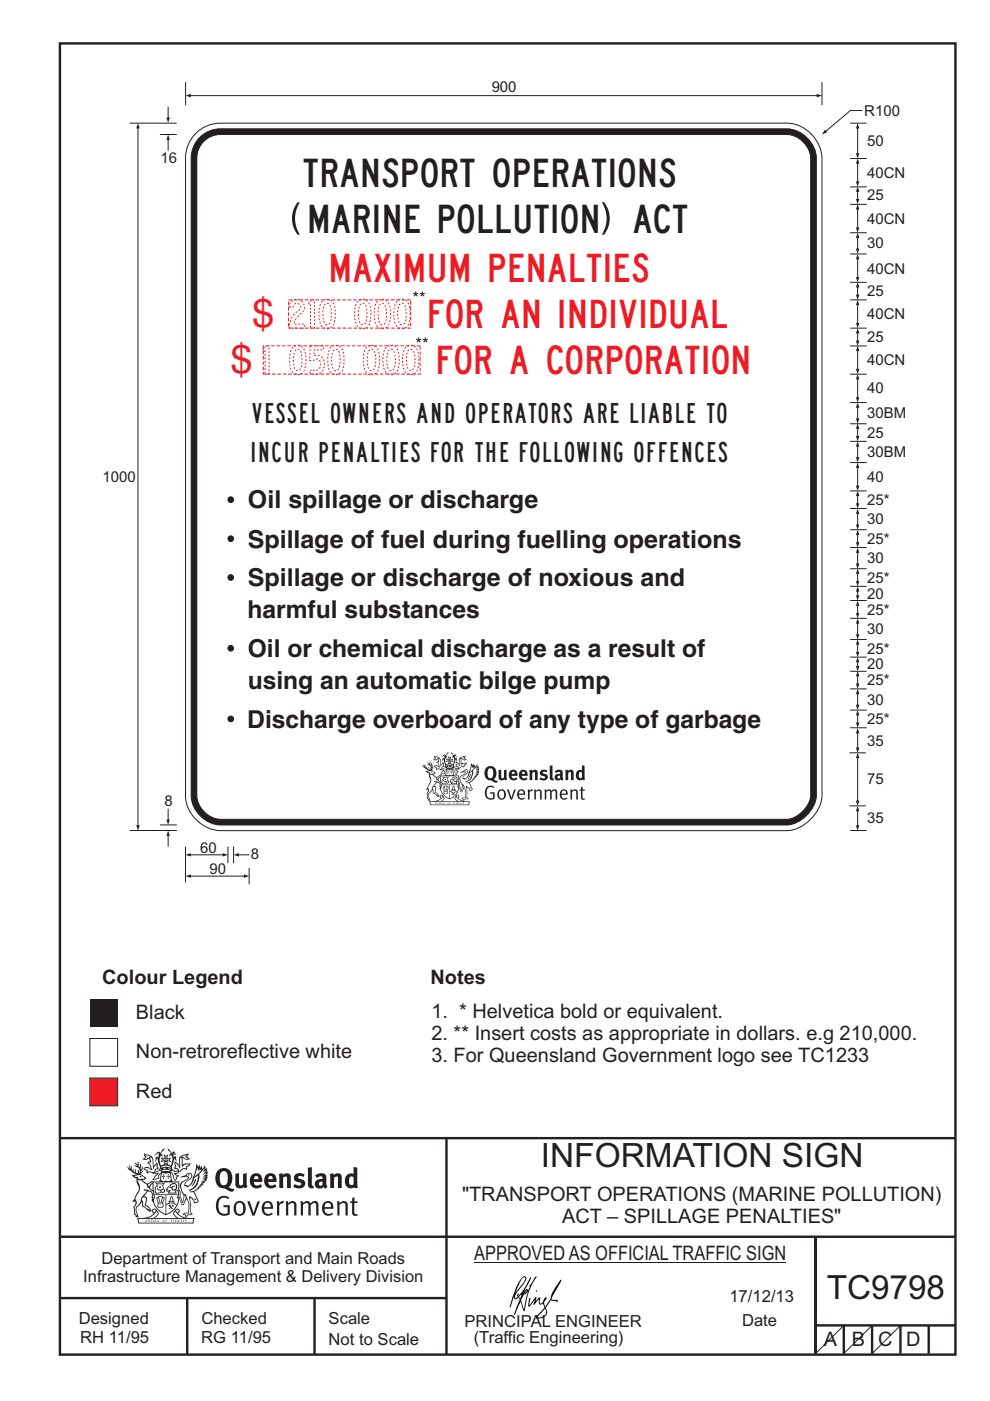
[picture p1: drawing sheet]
<svg xmlns="http://www.w3.org/2000/svg" width="210mm" height="297mm" viewBox="0 0 210 297" stroke-linecap="round" stroke-linejoin="round" font-family="sans-serif">
<g fill="none" stroke="#231f20" stroke-width=".51">
<path d="M12.7 9.2h190v278h-190zM12.7 241.3h189.9M94.7 241.4v45.8M12.7 275.2h82M12.7 262.2h190.1M39.7 275.2v12M66.7 275.2v12M173 262.2v24.8M173.1 281h29.6M179 281v6M185 281v6M191 281v6"/>
<path d="M197 281v6"/>
</g>
<path d="M100.6 267.7h66.2" fill="none" stroke="#231f20" stroke-width=".21"/>
<g fill="#231f20">
<path d="M47 248.5a2.55 2.55 0 0 0 0 2.7l.3 .1a.81 .81 0 0 0 1-.9v-.6a1.04 1.04 0 0 0-1.1-1.5zM46.3 248.1a1.82 1.82 0 0 1 2.1-.2 1.82 1.82 0 0 1 .9 1.9 2.29 2.29 0 0 1-.8 1.9l.7 .3h.5l-.2 .6a2.87 2.87 0 0 1-2-.7 2.12 2.12 0 0 1-1.7-3.1z" fill-rule="evenodd"/>
<path d="M49.9 248.9l.8-.2v2a.46 .46 0 0 0 .2 .6 .46 .46 0 0 0 .7-.2v-2.2l.7-.2v2.4l.2 .5-.6 .4-.2-.3a1.02 1.02 0 0 1-1.2 .2 1.02 1.02 0 0 1-.6-1.1z" fill-rule="evenodd"/>
<path d="M54 249.5l-.1 .5h.9a.49 .49 0 0 0-.2-.6 .49 .49 0 0 0-.6 .1zM53.4 249.2a1.34 1.34 0 0 1 1.6-.3 1.34 1.34 0 0 1 .6 1.5v.2h-1.7a.77 .77 0 0 0 .5 .8 .77 .77 0 0 0 .9-.3l.3 .4a1.59 1.59 0 0 1-2.1 .2 1.59 1.59 0 0 1-.4-2z" fill-rule="evenodd"/>
<path d="M57 249.5l-.1 .5h.9a.49 .49 0 0 0-.2-.6 .49 .49 0 0 0-.6 .1zM56.4 249.2a1.34 1.34 0 0 1 1.6-.3 1.34 1.34 0 0 1 .7 1.5v.2h-1.8a.77 .77 0 0 0 .5 .8 .77 .77 0 0 0 .9-.3l.3 .4a1.59 1.59 0 0 1-2 .2 1.59 1.59 0 0 1-.5-2z" fill-rule="evenodd"/>
<path d="M59.1 248.9l.8-.2 .1 .4a.95 .95 0 0 1 1-.3 .95 .95 0 0 1 .7 .8v2.3h-.8v-2.3a.46 .46 0 0 0-.8 .1v2.2h-.9z" fill-rule="evenodd"/>
<path d="M62.5 249.1a1.75 1.75 0 0 1 2.1-.1l-.2 .5-.6-.2a.43 .43 0 0 0-.6 .3l.4 .3a1.04 1.04 0 0 1 1.2 1.2 1.04 1.04 0 0 1-1.4 .9l-1.2-.4 .3-.6 1 .4 .4-.4a.88 .88 0 0 0-1-.5l-.4-.2-.1-.4z" fill-rule="evenodd"/>
<path d="M65.3 247.6l.8-.2 .1 3.8 .2 .2 .2 .5a.88 .88 0 0 1-1-.1 .88 .88 0 0 1-.3-1z" fill-rule="evenodd"/>
<path d="M67.8 250.6a.43 .43 0 0 0-.1 .7 .43 .43 0 0 0 .7-.1v-.7zM66.8 249.2a1.7 1.7 0 0 1 2.4 .1v1.8l.3 .4-.4 .5-.5-.3a1.03 1.03 0 0 1-1.7-.2 1.03 1.03 0 0 1 .8-1.5h.7v-.4a.8 .8 0 0 0-1.2 .1z" fill-rule="evenodd"/>
<path d="M69.9 248.9l.8-.2 .1 .4a.95 .95 0 0 1 1-.3 .95 .95 0 0 1 .7 .8v2.3h-.8v-2.3a.46 .46 0 0 0-.8 .1v2.2h-.8z" fill-rule="evenodd"/>
<path d="M74.3 249.5a1.48 1.48 0 0 0 0 1.7l.4 .1 .3-.2v-1.5l-.3-.2zM75 247.4l.8 .2 .1 4.3h-.7l-.1-.2a1.26 1.26 0 0 1-1.4 0 1.26 1.26 0 0 1-.6-1.3 1.29 1.29 0 0 1 .5-1.3 1.29 1.29 0 0 1 1.4-.2z" fill-rule="evenodd"/>
<path d="M46.4 253.9a1.72 1.72 0 0 1 2.2 0l-.2 .3a1.24 1.24 0 0 0-1.4-.1 1.24 1.24 0 0 0-.7 1.3 1.49 1.49 0 0 0 1.3 2l.7-.2v-1.3h-.9l-.1-.4h1.4v2a1.93 1.93 0 0 1-2.2-.1 1.93 1.93 0 0 1-.7-2.2l.2-.7z" fill-rule="evenodd"/>
<path d="M50.3 255.2a1.65 1.65 0 0 0 .3 2.2 .99 .99 0 0 0 1-1.5 .78 .78 0 0 0-.4-.8 .78 .78 0 0 0-.9 .1zM50 254.9a1.33 1.33 0 0 1 1.6-.1 1.33 1.33 0 0 1 .5 1.5 1.31 1.31 0 0 1-1.3 1.5 1.31 1.31 0 0 1-1.3-1.6l.1-.5z" fill-rule="evenodd"/>
<path d="M52.5 254.7l.4-.1 .9 2.6 .8-2.5h.5l-1.1 3h-.5z" fill-rule="evenodd"/>
<path d="M56.2 255.2l-.2 .7h1.4a.7 .7 0 0 0-.3-.8 .7 .7 0 0 0-.9 .1zM55.9 255a1.22 1.22 0 0 1 1.5-.2 1.22 1.22 0 0 1 .5 1.5h-1.9a.93 .93 0 0 0 .5 1 .93 .93 0 0 0 1.2-.2l.1 .3a1.43 1.43 0 0 1-1.7 .1 1.43 1.43 0 0 1-.6-1.7z" fill-rule="evenodd"/>
<path d="M58.7 254.8l.4-.2 .1 .5 .4-.3 .6-.2-.2 .6a.66 .66 0 0 0-.8 .6v1.9h-.4z" fill-rule="evenodd"/>
<path d="M60.6 254.8l.4-.2 .1 .5a.94 .94 0 0 1 1-.4 .94 .94 0 0 1 .8 .7v2.3h-.5l-.1-2.5a.81 .81 0 0 0-1.2 .3v2.2h-.4z" fill-rule="evenodd"/>
<path d="M63.7 254.7l.5-.1 .1 .5 .4-.3a.78 .78 0 0 1 1.1 .3 .9 .9 0 0 1 1-.5 .9 .9 0 0 1 .7 .8v2.3h-.4l-.1-2.5a.67 .67 0 0 0-1.1 .3v2.2h-.5v-2.4l-.4-.2-.7 .4v2.2h-.5z" fill-rule="evenodd"/>
<path d="M69 255.2l-.2 .7h1.4a.7 .7 0 0 0-.3-.8 .7 .7 0 0 0-.9 .1zM68.7 255a1.22 1.22 0 0 1 1.5-.2 1.22 1.22 0 0 1 .5 1.5h-1.9a.93 .93 0 0 0 .5 1 .93 .93 0 0 0 1.2-.2l.1 .3a1.44 1.44 0 0 1-1.7 .1 1.44 1.44 0 0 1-.6-1.7z" fill-rule="evenodd"/>
<path d="M71.4 254.8l.5-.2 .1 .5a.94 .94 0 0 1 1-.4 .94 .94 0 0 1 .7 .7v2.3h-.4l-.1-2.5a.81 .81 0 0 0-1.2 .3v2.2h-.5z" fill-rule="evenodd"/>
<path d="M74.7 254l.5-.2v.9h.7l-.1 .4h-.7l.1 2.2 .1 .1h.5l.1 .3a.75 .75 0 0 1-1.2-.6v-2h-.4v-.4h.4z" fill-rule="evenodd"/>
<path d="M30.8 244.9l1.1 .3-.9 .5h-.4l.5-.5zM31.8 245.5l.2-.1a2.44 2.44 0 0 1 .4 2l.1 .4 .7-1-.1 .6 .3 .3a.57 .57 0 0 0-.6 .8l-1-.2-.5 .2 .1-.5-.7-.2 .6-.2 1 .5 .1-.1-.6-1.3-.2-.1 .5-.1zM30.7 244.5l-.2 .4 .3 .4-.6 .4a1.04 1.04 0 0 0 1.4-.1l.2 .7h-.4l-.2 .4a.94 .94 0 0 1 .9 1.1l-.2-.1a1.16 1.16 0 0 0-1.5-.1l.3 .4 .4 .2 .1 .5 .2 .2v-.2a.94 .94 0 0 1 1.1 .2h.9l-1.2 1.2a1.13 1.13 0 0 0 1.2-.2l.4-.1-.1-.4 .5-.7a.83 .83 0 0 0-.6 1.1l-.3-.1-.7 .3 1.1-1.4-.5 .2-.5-.1 1.3-.5-.2-.2-.8 .4v-.3l.2-.2 .3 .1 .1-.3-.2-.4v-.6l-.2-.3-.6 .9v-.7a1.42 1.42 0 0 0-1.7-1.8z" fill-rule="evenodd"/>
<path d="M38.5 245.3l.5-.3 .7-.1-.6 .3 .8 .5h-.3zM38.3 245.5h.2l.1 2a1.69 1.69 0 0 1 1.5-.7l-.7 .5 .1 .5a1.1 1.1 0 0 0-1.5 .6l-.1-.5-.2-.2h-.5l.2-.4-.2-.7a1.42 1.42 0 0 1 .8 1.1l.2-.1zM37.1 246.2l.1 1-.2 .3v.5l.6-.1 .1 .2a.96 .96 0 0 1-1.1-.1l-.1 .1a1.06 1.06 0 0 0 1.3 .2v.1a.72 .72 0 0 1-1 .2l.3 .5 .6 .3-.4 .1-.1 .7-.3-.4-.3-1.1-.4-.4 .4 .9a1.54 1.54 0 0 0 .6 1.2l.2-.3a.58 .58 0 0 1 .5-.7l.1-.2h-.3l-.4-.3 .9-.5a.93 .93 0 0 1 1.1-.5l.1 .2 .2-.1 .1-.5a.99 .99 0 0 0 .7-.9l-1.3 .1-.4 .3v-1.5l.9 .4 .8-.3h-.3l-.5-.4 .4-.7-.7 .2a1.46 1.46 0 0 0-1.3 2.1v.4l-.2-.4z" fill-rule="evenodd"/>
<path d="M35.6 248.9l.2 .1-.1 .4h.3l-.3 .1v.5l-.1-.6h-.3l.3-.1z" fill-rule="evenodd"/>
<path d="M34.6 248.9l.2 .1-.1 .3 .4 .1h-.4v.6l-.1-.5-.3-.1h.3z" fill-rule="evenodd"/>
<path d="M34.3 248.8a.57 .57 0 0 1 .9 .2 .57 .57 0 0 1 .9-.2l.2 1.4-.2 .1a.57 .57 0 0 1-.9-.1 .69 .69 0 0 1-1.1 0zM34.2 248.1l-.3 2.1-.2 .4h2.9l-.1-.4-.3-2.1h-.2v.3l-.8-.1-.9 .1 .1-.3z" fill-rule="evenodd"/>
<path d="M34.2 252.4a.3 .3 0 0 0 .6 0 .3 .3 0 0 0-.6 0zM33.3 251l.3 .3-.3 .3a.79 .79 0 0 0 0 1.3l.8-.2-.1-.3a.55 .55 0 0 1-.7-.6h.1l.1 .3 .4 .1 .8-.2-.4-.7 .4-.3-.7 .1zM33 250.7l1.1 .2 .9-.2-.4 .7 .4 1.1a.56 .56 0 0 1-.8 .3l-.2 .1a.73 .73 0 0 1-.9 .1 .73 .73 0 0 1-.3-.9v-.4l.5-.4z" fill-rule="evenodd"/>
<path d="M35.6 251.9l.7-.5a.58 .58 0 0 1 1-.1 .58 .58 0 0 1-.5 .9l-.2-.3a.43 .43 0 0 1 .6-.3v-.1a.57 .57 0 0 0-.8 .2l-.2-.1-.3 .2 .4 .1a.55 .55 0 0 0 .9 .5v.5h-1.3l.3-.4-.1-.2-.6 .1 .2-.2-.2-.1zM35.4 251.8l-.1 .2a.39 .39 0 0 0 .2 .7l.3-.1-.2 .5h1.9l-.1-.8a.86 .86 0 0 0-.1-1.4 .86 .86 0 0 0-1.3 .4z" fill-rule="evenodd"/>
<path d="M36 254.8h.8v.2h-.8zM36.4 253.8l.2 .8h-.4zM36.4 253.5l-.3 .5-.1 .6h-.2v.4l-.7 .4 .1 .2a1.48 1.48 0 0 1 2.2 .1l.2-.1-.6-.5v-.5h-.2l-.1-.6z" fill-rule="evenodd"/>
<path d="M35.8 255.4l.3 .1 .2 .3 .3-.2-.2-.2a.38 .38 0 0 1 .4 .5l-.1-.2-.3 .3 .3 .2-.3 .2-.1-.3-.4 .3-.1-.2 .4-.3-.2-.1-.1 .1z" fill-rule="evenodd"/>
<path d="M34.5 254h.2v.2l-.3 .6h-.1zM33.6 255.3h.9v.2a.55 .55 0 0 1-.8 .4v-.2h-.2zM33.4 254h.2l.2 .8h-.2zM33.6 255h.8l.1 .1-.8 .1zM33.8 253.7h.5l-.2 1.1h-.2zM33.3 253.8l-.1 .3 .3 1.2a.48 .48 0 0 0-.1 .5 .48 .48 0 0 0 .4 .3l.6-.1a.49 .49 0 0 0 .2-.7l.3-1.2-.1-.3a1.42 1.42 0 0 0-1.5 0z" fill-rule="evenodd"/>
<path d="M33.6 251.6h.5l.1 .3h-.4z" fill-rule="evenodd"/>
<path d="M41.3 250.1l.3-.2-.2 .9-.6 .7h-.2l.5-.7z" fill-rule="evenodd"/>
<path d="M39.7 249l.3-.2 .5 .2a.88 .88 0 0 1-.6 1.1 1.22 1.22 0 0 0-.8 1.3l.5 .2a.72 .72 0 0 0 .9-.4l.5-.8 .2-.6 .8-.6v.3a2.85 2.85 0 0 1-2 2.8l.1 .1a2.13 2.13 0 0 0 1.9-1.5l-.1-.2a2.01 2.01 0 0 0 .3-1.8l1.2-1.3-.4 1 .7-.5-.7 1 .8-.4-.8 .8 .7-.1-.9 .5 .8-.1-.8 .4h.7l-.8 .3 .3 .2h-.4l.2 .4-.4-.1 .2 .3h-.4l.1 .3h-.1a2.16 2.16 0 0 1-2 1l.1 .2h.4a.76 .76 0 0 1 .7 .7l.5 1.2-.6 .2a1.45 1.45 0 0 0-1.2-1.3l.3 1.8-.1 1.9 .4 .2a1.07 1.07 0 0 0-1.2 .4v-.3l-.5-.2a.87 .87 0 0 1 1-.1l.1-.7a4.4 4.4 0 0 0-.6-3.1l-.1-.3h-.2a2.16 2.16 0 0 1-.7-2.2l.3-.3 1.2-.8a.55 .55 0 0 0-.4-.7zM37.8 252.4a.76 .76 0 0 1 .3 1.1l.6 1.6 .4-1.7 .2 .1a.61 .61 0 0 1-.1 .9l-.3 .9h-.2l-.7-1.6-.3 .1a1.18 1.18 0 0 0 .1-1.4zM41.8 247.5l.2 .8 .3-.6v.6l.3-.5a1.9 1.9 0 0 1-1.1 1.4l-.3 .3zM38.2 249.6l1.4-.1 .2 .1v.3l-.5 .3a1.26 1.26 0 0 0-1 1.9l.2 .7a1.84 1.84 0 0 1 .2 2l-.4-1.3a.96 .96 0 0 0-.4-1.3l-.4 .3a.78 .78 0 0 1-.1 1.3l.2 .2h.4l.4 1.1a.38 .38 0 0 0 .2 .4 .38 .38 0 0 0 .4-.1l.6-1.2a2.94 2.94 0 0 1 .3 2.5v.5l-.8-.1-.3 .4v.2l.4-.1 .1 .4 .2 .1a1.02 1.02 0 0 1 1.3-.5l-.1-.4-.3-.1 .2-1.7-.3-1.4 .1 .1a1.14 1.14 0 0 1 .7 .9 .63 .63 0 0 0 .9-.2 .63 .63 0 0 0-.2-.8l-.6-1.3 .9-.6 .2-.3 .2-.1v-.2h.3l-.1-.3h.4l-.1-.3 .5-.1-.2-.2 .5-.4 .1-.2-.3 .1 .5-.6-.3 .1 .3-.6-.4 .1 .4-.5v-.3l-.3 .2 .1-.6v-.3l-.4 .3-.1-.8-.5 .8-.2-.7-.2 .5-.3-.8-.1 .6-.5-.8-.1 1.4-.7 1.9a1.81 1.81 0 0 1-.9 1.4l-.6-.2a1.75 1.75 0 0 1 1.1-1.2 .75 .75 0 0 0 .1-1.3 .75 .75 0 0 0-1.2 .5z" fill-rule="evenodd"/>
<path d="M41.2 254.2l.3-.1 .1 .3h-.4z" fill-rule="evenodd"/>
<path d="M29.4 258.4h11.6l-.2 .8h-11.3zM31.3 258.2l.5-.1a2.48 2.48 0 0 0 1.4-1.3l.2 .6-.5 .5-.4 .3zM32.5 256.6l.3-.2 .2 .2-.3 .6zM37.2 256.8a2.65 2.65 0 0 0 1.8 1.4h-1.1l-.5-.3-.5-.5zM37.4 256.6l.2-.2 .3 .2-.3 .6zM29.2 258.2l.1 1.2h11.7l.3-1.1-.2-.1a4.1 4.1 0 0 1-3.3-.9l.3-.4-.1-.5a1.06 1.06 0 0 0-1.3 .9l.2 .4 .6 .5h-4.7l.3-.1a.84 .84 0 0 0 .6-.7 .84 .84 0 0 0-.5-.9l-.3-.2-.5 .1-.1 .5 .3 .4a4.2 4.2 0 0 1-3.4 .9z" fill-rule="evenodd"/>
<path d="M31 258.7l.1 .2h-.2zM31 258.6l-.3 .5 .4-.1 .2 .1z" fill-rule="evenodd"/>
<path d="M31.3 258.6h.2v.4a.25 .25 0 0 0 .3-.1 .25 .25 0 0 0-.1-.3h.1a.29 .29 0 0 1 0 .4 .29 .29 0 0 1-.4 0 .29 .29 0 0 1 0-.4z" fill-rule="evenodd"/>
<path d="M32.2 258.6a.22 .22 0 0 1 .3 .2 .22 .22 0 0 1-.3 .2zM32 258.6v.5a.33 .33 0 0 0 .5-.1 .33 .33 0 0 0 0-.4 .33 .33 0 0 0-.5 0z" fill-rule="evenodd"/>
<path d="M32.9 258.7l.1 .2h-.2zM32.9 258.6l-.2 .5 .3-.1 .2 .1z" fill-rule="evenodd"/>
<path d="M33.3 258.6h.2v.2l.3-.2-.2 .2 .2 .3-.3-.2-.1 .2h-.1l.2-.3z" fill-rule="evenodd"/>
<path d="M34.7 258.7l.1 .2h-.2zM34.7 258.6l-.3 .5 .4-.1 .2 .1z" fill-rule="evenodd"/>
<path d="M35 258.6h.4h-.1v.5h-.2l.1-.5z" fill-rule="evenodd"/>
<path d="M36.2 258.6h.3h-.2v.2h.2h-.2l.1 .3h-.2z" fill-rule="evenodd"/>
<path d="M36.7 258.6h.2v.5h-.2z" fill-rule="evenodd"/>
<path d="M37.3 258.6a.22 .22 0 0 1 .3 .2 .22 .22 0 0 1-.3 .2zM37.1 258.6v.5a.33 .33 0 0 0 .5-.1 .33 .33 0 0 0 0-.4 .33 .33 0 0 0-.5 0z" fill-rule="evenodd"/>
<path d="M37.8 258.6h.3h-.1v.2h.1h-.1v.2l.1 .1h-.3z" fill-rule="evenodd"/>
<path d="M38.3 258.6h.3l-.1 .4 .2 .1h-.4z" fill-rule="evenodd"/>
<path d="M38.9 258.6h.2v.5h-.2z" fill-rule="evenodd"/>
<path d="M39.3 258.6h.2l-.2 .1 .2 .2-.1 .2h-.1v-.2l.2 .1z" fill-rule="evenodd"/>
<path d="M34.2 247.4a1.51 1.51 0 0 1 2 .2 2.67 2.67 0 0 0-2.1 0zM35.7 247.6l.4 .2 .1 .2-.4-.1zM34.6 247.7l.4-.1 .2 .2h-.4zM34 247.9l.3 .1-.3 .1zM34.9 246.9l.3-.2 .2 .2zM34.9 245.7h.2v.4h-.2zM35 245.1l.2 .2 .2-.2-.1 .4h-.2zM35.1 246.3h.2l.1 .4-.2-.2-.2 .2zM35.3 245.7h.2v.4h-.2zM34.4 245.7l.3 .1v.2l-.3 .1 .2-.2zM35.7 245.8l.3-.1-.2 .2 .2 .2-.4-.1zM32.7 244.9l1-.5-.1 1-.2-.1-.4 .1-.2 1.1 .5-1 .2 .9a1.84 1.84 0 0 1 .3 1.7l.4 .1a2.48 2.48 0 0 1 2.2 .1l.2-.3-.2-.7 .7-1.7 .4 .6-.2-1-.2-.1-.2 .3v-.9l.6 .4-.6-.7h-.3l-.1 .4-.5-.8-.5-.3 .2 .4 .5 .6-.4 .7 .4-.3a2.06 2.06 0 0 1 0 2.2l-.6-.2-.1-.6 .1-.1 .8 .2-.4-.5 .4-.5-.7 .2-.2-.2 .2-.7-.5 .4-.5-.4 .2 .7-.2 .2-.7-.2 .4 .5-.4 .5 .7-.2 .2 .1-.2 .6-.5 .2a2.02 2.02 0 0 1 0-2.2l.3 .5-.1-.6-.3-.1 .8-1.2-.5 .3-.4 .7-.2-.3a.8 .8 0 0 0-.8 .5z" fill-rule="evenodd"/>
<path d="M29.2 250.1l.3 .2a.61 .61 0 0 1 .8 .3l.3 .2a.8 .8 0 0 1 .6 1l.4 .1 .5 .6a1 1 0 0 1 .5 1l-.1 .7v-.5h-.1a.96 .96 0 0 0-.8-1.3l-.3-.2h-.6l-.1-.1-.2 .1 .2 .3h.5l-1.1 1.4-.2 .9-.4 .6a1.33 1.33 0 0 0-.5 1.8l.2 .5a1.26 1.26 0 0 1-.5-1.4l-.1-.4a1.56 1.56 0 0 0 .4-1.7l-.3 .2 .2-.5a3.2 3.2 0 0 0 .7-3zM30.4 253.9h.4a2.06 2.06 0 0 1-.1 1.6l.7 .5 .4 .5-.6-.2-.8-.6-.1-.9a.51 .51 0 0 1 .1-.9zM28.6 249.3a1.52 1.52 0 0 1 2.1 .6l-1.1 .1-.2-.1-.2-.4-.4 .1zM27.5 247v.8l-.3-.4-.2 .1a3.1 3.1 0 0 0 2 1.5l-1 .1 .5 .6 .5 .1v1.1a1.84 1.84 0 0 1-.2 2.5l-.4 .9-.4 .4 .3 .1 .4-.1 .1 .4-.2 .5-.3 .2 .1 1.8 .2-.1 .2 .6h.2l.4-.1-.1-.5a1.3 1.3 0 0 1-.1-1.6l.8-1.1 .2 1.1 .6 .2 .4 .6 .2-.2 .2 .4 .5-.1a1.85 1.85 0 0 0-1.2-1.3l.1-.3a1.39 1.39 0 0 0 0-1.5h-.5l.5-.6a.66 .66 0 0 1 .9-.4 .66 .66 0 0 1 .3 .9l-.1 .4h.2v.1l-.2 .3 .2 .5 .2-.3a2.24 2.24 0 0 0 .1-2.2 .73 .73 0 0 1-.7-.6 .73 .73 0 0 1 .5-.8l.1-.2a.94 .94 0 0 0-.9 .8 .48 .48 0 0 1-.1-.5 .48 .48 0 0 1 .5-.3l.5-.3a.51 .51 0 0 0-.8 .2l-.5 .3-1-.8 .6-.1 .1-.5-1.1-.7 .5-.4v-.4l-.5 .5 .1-.2a.69 .69 0 0 0 .2-1.1v.5l-.3 .2 .1-1.1-.3-.2 .1 .6-.1 .2-.4-1.2v.6l-.7-.3 .6 .6-.6-.2 .2 .3a1 1 0 0 1 .8 1.5l-.2-.8v.8l-.5-.2-.1-.7-.2 .6-.2-.1v-.6l-.2 .4-.2-.2 .1-.7-.2 .5z" fill-rule="evenodd"/>
<path d="M29.5 249.5l.3-.2 .3 .3z" fill-rule="evenodd"/>
<path d="M32.4 250.5h5.6v2l-.2-.1v-1.7h-5.2v2.5h5.2v-.8l.1 .2-.1 1.1v-.3h-2.5v4a4.1 4.1 0 0 0 2.6-3.6l.1-.1a4 4 0 0 1-2.8 3.9 4.2 4.2 0 0 1-2.8-4.7l.1 1.3 .1-.1a3.8 3.8 0 0 0 2.5 3.3v-4h-2.5l-.2-.9z" fill-rule="evenodd"/>
<circle cx="40" cy="249.1" r=".17"/>
</g>
<g fill="#000">
<path d="M111.6 273.7l.2-.2-.5 .7zM110.4 274.5l.2 .1-.3 .8-.2-.5zM110.9 270.9h.5a9.3 9.3 0 0 1-2 3.1l-.1 .3 1-2.5zM110.6 271a14.7 14.7 0 0 0-2.2 4.9l-.3 1.2 .1 .1 .8-2.3a.42 .42 0 0 0 .2 .6 .42 .42 0 0 0 .6-.3l.2-.1 .2 .5-1.1 3.2h.2l1.1-2.9 .6 1.9 .2 .2 .2-.5a13.5 13.5 0 0 1 2-6.2l.4-.5-.1-.2-1.6 2.1 .4-.1a14.9 14.9 0 0 0-1.3 5.1l-.4-1.1a1.39 1.39 0 0 1 .2-1.9l.1-.2a.92 .92 0 0 0 .8-1.2 .75 .75 0 0 0-.8 .7l-.1 .2 1.6-3.4h-.1l-.4 .7a10.5 10.5 0 0 1-2.2 3.3l.2-.5a.32 .32 0 0 0-.4 .2 .32 .32 0 0 0 .1 .4l-.5 .4a3.2 3.2 0 0 1 1.1-2.3l.5-.6a2.49 2.49 0 0 0 .7-1.6l-.4-.2z" fill-rule="evenodd"/>
<path d="M113.7 273.6l.3 .2h-.3z" fill-rule="evenodd"/>
<path d="M115.6 277.5a1.15 1.15 0 0 1 .1 1.3 1.15 1.15 0 0 1-1.2 .5l-.6 .1zM112.2 275.2l-.2 1.6 .2 .2 1.2-1.5-.2 1.1 1.1-1.1a.94 .94 0 0 0 .4 1.1l.5-.3 .3 .9-1.2 1.3a.98 .98 0 0 0-.5 1 1.9 1.9 0 0 0 2.3-1.3l-.1-.2a1.02 1.02 0 0 1 .2-1.4l.6-1 1.5 .3-.2-.4v.2l-1.1-.1v-.3l2-3.6 .1-.2-.2-.2-1.7 2.8a6.6 6.6 0 0 1-1.6 2.9l-.1-.2a1.01 1.01 0 0 1 .4-1.4l.1-.2-.3-.1-.4 .4-.1 .5-.6 .4-.1-.4 .1-.9-.2-.1-.9 1 .3-1h-.2l-1.4 1.8 .3-1.5v-.1z" fill-rule="evenodd"/>
</g>
<path d="M40.3 185.8h11.6M179 281l-6 6M185 281l-6 6M191 281l-6 6" fill="none" stroke="#231f20" stroke-width=".21"/>
<g fill="#231f20">
<path d="M51.7 185.4l1.1 .4-1.1 .3z"/>
<path d="M39.3 185.8l1.2-.4v.7z"/>
</g>
<path d="M29.3 27.1v148" fill="none" stroke="#231f20" stroke-width=".21"/>
<g fill="#231f20">
<path d="M28.9 175h.7l-.3 1.1z"/>
<path d="M29.3 26.1l.3 1.1h-.7z"/>
</g>
<path d="M35.7 171.5v2.4" fill="none" stroke="#231f20" stroke-width=".21"/>
<path d="M35.3 173.8h.7l-.3 1.1z" fill="#231f20"/>
<path d="M35.7 22.6v2.5" fill="none" stroke="#231f20" stroke-width=".21"/>
<path d="M35.3 24.9h.7l-.3 1.1z" fill="#231f20"/>
<path d="M35.7 177.1v2.4" fill="none" stroke="#231f20" stroke-width=".21"/>
<path d="M35.7 176.1l.3 1.1h-.7z" fill="#231f20"/>
<path d="M35.7 29.5v2.4" fill="none" stroke="#231f20" stroke-width=".21"/>
<path d="M35.7 28.5l.3 1.1h-.7z" fill="#231f20"/>
<path d="M27.5 26.1h10M33.9 28.5h3.6M27.5 176.1h10M33.9 174.9h3.6M40.3 181.2h7.1" fill="none" stroke="#231f20" stroke-width=".21"/>
<g fill="#231f20">
<path d="M47.2 180.9l1.1 .3-1.1 .4z"/>
<path d="M39.3 181.2l1.2-.3v.7z"/>
</g>
<path d="M48.3 179.5v3.5M49.5 179.5v3.5M50.5 181.2h2.3" fill="none" stroke="#231f20" stroke-width=".21"/>
<path d="M49.5 181.2l1.2-.3v.7z" fill="#231f20"/>
<path d="M41.2 28.7a7.4 7.4 0 0 1 5.6-2.6h120.1a7.8 7.8 0 0 1 7.4 7.4v135.2a8.3 8.3 0 0 1-7.4 7.4h-120.1a7.8 7.8 0 0 1-7.5-7.4v-135.2a7.4 7.4 0 0 1 1.9-4.8z" fill-rule="evenodd" fill="#fff" stroke="#231f20" stroke-width=".21"/>
<path d="M42.4 29.1a6.2 6.2 0 0 1 4.4-1.8h120.1a6.6 6.6 0 0 1 6.2 6.2v135.2a7.2 7.2 0 0 1-6.2 6.2h-120.1a6.6 6.6 0 0 1-6.3-6.2v-135.2a6.2 6.2 0 0 1 1.9-4.4z" fill-rule="evenodd" fill="#231f20" stroke="#231f20" stroke-width=".21"/>
<path d="M42.9 30.3a5 5 0 0 1 3.9-1.8h120.1a5.4 5.4 0 0 1 5 5v135.2a6 6 0 0 1-5 5h-120.1a5.4 5.4 0 0 1-5.1-5v-135.2a5 5 0 0 1 1.2-3.2z" fill-rule="evenodd" fill="#fff" stroke="#231f20" stroke-width=".21"/>
<path d="M181.9 171.8v3.3" fill="none" stroke="#231f20" stroke-width=".21"/>
<g fill="#231f20">
<path d="M181.5 175h.8l-.4 1.1z"/>
<path d="M181.9 170.9l.4 1.1h-.8z"/>
</g>
<path d="M181.9 155.3v3.3" fill="none" stroke="#231f20" stroke-width=".21"/>
<g fill="#231f20">
<path d="M181.5 158.5h.8l-.4 1.1z"/>
<path d="M181.9 154.4l.4 1.1h-.8z"/>
</g>
<path d="M181.9 160.6v9.3" fill="none" stroke="#231f20" stroke-width=".21"/>
<g fill="#231f20">
<path d="M181.5 169.7h.8l-.4 1.2z"/>
<path d="M181.9 159.6l.4 1.1h-.8z"/>
</g>
<path d="M181.9 151.5v1.8" fill="none" stroke="#231f20" stroke-width=".21"/>
<g fill="#231f20">
<path d="M181.5 153.2h.8l-.4 1.1z"/>
<path d="M181.9 150.5l.4 1.2h-.8z"/>
</g>
<path d="M181.9 143.2v1.9" fill="none" stroke="#231f20" stroke-width=".21"/>
<g fill="#231f20">
<path d="M181.5 144.9h.8l-.4 1.1z"/>
<path d="M181.9 142.3l.4 1.1h-.8z"/>
</g>
<path d="M181.9 136.5v1.9" fill="none" stroke="#231f20" stroke-width=".21"/>
<g fill="#231f20">
<path d="M181.5 138.2h.8l-.4 1.1z"/>
<path d="M181.9 135.6l.4 1.1h-.8z"/>
</g>
<path d="M181.9 128.3v1.8" fill="none" stroke="#231f20" stroke-width=".21"/>
<g fill="#231f20">
<path d="M181.5 130h.8l-.4 1.1z"/>
<path d="M181.9 127.3l.4 1.2h-.8z"/>
</g>
<path d="M181.9 121.5v1.9" fill="none" stroke="#231f20" stroke-width=".21"/>
<g fill="#231f20">
<path d="M181.5 123.2h.8l-.4 1.1z"/>
<path d="M181.9 120.6l.4 1.1h-.8z"/>
</g>
<path d="M181.9 113.3v1.8" fill="none" stroke="#231f20" stroke-width=".21"/>
<g fill="#231f20">
<path d="M181.5 115h.8l-.4 1.1z"/>
<path d="M181.9 112.3l.4 1.1h-.8z"/>
</g>
<path d="M181.9 105v1.9" fill="none" stroke="#231f20" stroke-width=".21"/>
<g fill="#231f20">
<path d="M181.5 106.7h.8l-.4 1.1z"/>
<path d="M181.9 104.1l.4 1.1h-.8z"/>
</g>
<path d="M181.9 90.8v1.8" fill="none" stroke="#231f20" stroke-width=".21"/>
<g fill="#231f20">
<path d="M181.5 92.4h.8l-.4 1.2z"/>
<path d="M181.9 89.8l.4 1.1h-.8z"/>
</g>
<path d="M181.9 70.5v1.9" fill="none" stroke="#231f20" stroke-width=".21"/>
<g fill="#231f20">
<path d="M181.5 72.2h.8l-.4 1.1z"/>
<path d="M181.9 69.6l.4 1.1h-.8z"/>
</g>
<path d="M181.9 60.8v1.8" fill="none" stroke="#231f20" stroke-width=".21"/>
<g fill="#231f20">
<path d="M181.5 62.5h.8l-.4 1.1z"/>
<path d="M181.9 59.8l.4 1.1h-.8z"/>
</g>
<path d="M181.9 40.5v1.8" fill="none" stroke="#231f20" stroke-width=".21"/>
<g fill="#231f20">
<path d="M181.5 42.2h.8l-.4 1.1z"/>
<path d="M181.9 39.5l.4 1.2h-.8z"/>
</g>
<path d="M181.9 140.3v1" fill="none" stroke="#231f20" stroke-width=".21"/>
<g fill="#231f20">
<path d="M181.5 141.2h.8l-.4 1.1z"/>
<path d="M181.9 139.3l.4 1.1h-.8z"/>
</g>
<path d="M181.9 125.3v1.1" fill="none" stroke="#231f20" stroke-width=".21"/>
<g fill="#231f20">
<path d="M181.5 126.2h.8l-.4 1.1z"/>
<path d="M181.9 124.3l.4 1.1h-.8z"/>
</g>
<path d="M181.9 147v2.6" fill="none" stroke="#231f20" stroke-width=".21"/>
<g fill="#231f20">
<path d="M181.5 149.4h.8l-.4 1.1z"/>
<path d="M181.9 146l.4 1.2h-.8z"/>
</g>
<path d="M181.9 132.1v2.5" fill="none" stroke="#231f20" stroke-width=".21"/>
<g fill="#231f20">
<path d="M181.5 134.5h.8l-.4 1.1z"/>
<path d="M181.9 131.1l.4 1.1h-.8z"/>
</g>
<path d="M181.9 117.1v2.5" fill="none" stroke="#231f20" stroke-width=".21"/>
<g fill="#231f20">
<path d="M181.5 119.5h.8l-.4 1.1z"/>
<path d="M181.9 116.1l.4 1.1h-.8z"/>
</g>
<path d="M181.9 108.8v2.6" fill="none" stroke="#231f20" stroke-width=".21"/>
<g fill="#231f20">
<path d="M181.5 111.2h.8l-.4 1.1z"/>
<path d="M181.9 107.8l.4 1.1h-.8z"/>
</g>
<path d="M181.9 99v4.1" fill="none" stroke="#231f20" stroke-width=".21"/>
<g fill="#231f20">
<path d="M181.5 103h.8l-.4 1.1z"/>
<path d="M181.9 98.1l.4 1.1h-.8z"/>
</g>
<path d="M181.9 80.3v4.1" fill="none" stroke="#231f20" stroke-width=".21"/>
<g fill="#231f20">
<path d="M181.5 84.2h.8l-.4 1.1z"/>
<path d="M181.9 79.3l.4 1.1h-.8z"/>
</g>
<path d="M181.9 74.3v4.1" fill="none" stroke="#231f20" stroke-width=".21"/>
<g fill="#231f20">
<path d="M181.5 78.2h.8l-.4 1.1z"/>
<path d="M181.9 73.3l.4 1.1h-.8z"/>
</g>
<path d="M181.9 64.5v4.1" fill="none" stroke="#231f20" stroke-width=".21"/>
<g fill="#231f20">
<path d="M181.5 68.5h.8l-.4 1.1z"/>
<path d="M181.9 63.6l.4 1.1h-.8z"/>
</g>
<path d="M181.9 54.8v4.1" fill="none" stroke="#231f20" stroke-width=".21"/>
<g fill="#231f20">
<path d="M181.5 58.7h.8l-.4 1.2z"/>
<path d="M181.9 53.8l.4 1.2h-.8z"/>
</g>
<path d="M181.9 44.3v4.1" fill="none" stroke="#231f20" stroke-width=".21"/>
<g fill="#231f20">
<path d="M181.5 48.2h.8l-.4 1.1z"/>
<path d="M181.9 43.3l.4 1.1h-.8z"/>
</g>
<path d="M181.9 34.5v4.1" fill="none" stroke="#231f20" stroke-width=".21"/>
<g fill="#231f20">
<path d="M181.5 38.5h.8l-.4 1.1z"/>
<path d="M181.9 33.6l.4 1.1h-.8z"/>
</g>
<path d="M181.9 27.1v5.5" fill="none" stroke="#231f20" stroke-width=".21"/>
<g fill="#231f20">
<path d="M181.5 32.5h.8l-.4 1.1z"/>
<path d="M181.9 26.1l.4 1.1h-.8z"/>
</g>
<path d="M181.9 50.3v2.6" fill="none" stroke="#231f20" stroke-width=".21"/>
<g fill="#231f20">
<path d="M181.5 52.7h.8l-.4 1.1z"/>
<path d="M181.9 49.3l.4 1.2h-.8z"/>
</g>
<path d="M40.3 20.3h133.1" fill="none" stroke="#231f20" stroke-width=".21"/>
<g fill="#231f20">
<path d="M173.2 19.9l1.1 .4-1.1 .3z"/>
<path d="M39.4 20.3l1.1-.4v.7z"/>
</g>
<path d="M181.9 94.5v2.6" fill="none" stroke="#231f20" stroke-width=".21"/>
<g fill="#231f20">
<path d="M181.5 96.9h.8l-.4 1.2z"/>
<path d="M181.9 93.6l.4 1.1h-.8z"/>
</g>
<path d="M181.9 86.3v2.6" fill="none" stroke="#231f20" stroke-width=".21"/>
<g fill="#231f20">
<path d="M181.5 88.7h.8l-.4 1.1z"/>
<path d="M181.9 85.3l.4 1.2h-.8z"/>
</g>
<g fill="none" stroke="#231f20" stroke-width=".21">
<path d="M39.4 17.4v4.9M174.3 17.4v4.9M180.3 39.6h3.5M180.3 33.6h3.5M180.3 26.1h3.5M182.9 23.4h-2.5l-5.3 4.5M180.3 59.9h3.5M180.3 53.8h3.5M180.3 49.3h3.5M180.3 43.3h3.5M180.3 79.3h3.5M180.3 69.6h3.5"/>
<path d="M180.3 73.3h3.5M180.3 63.6h3.5M180.3 98.1h3.5M180.3 89.8h3.5M180.3 85.3h3.5M180.3 93.6h3.5M180.3 116.1h3.5M180.3 112.3h3.5M180.3 107.8h3.5M180.3 104.1h3.5M180.3 139.3h3.5M180.3 135.6h3.5"/>
<path d="M180.3 131.1h3.5M180.3 127.3h3.5M180.3 124.3h3.5M180.3 120.6h3.5M180.2 159.6h3.5M180.3 154.3h3.5M180.3 150.6h3.5M180.3 146.1h3.5M180.3 142.3h3.5M180.2 170.9h3.5M180.3 176.1h3.5"/>
</g>
<g fill="#231f20">
<path d="M175 27.5l.4 .6-1.1 .4z"/>
<path d="M63.1 42.9h.5a6.4 6.4 0 0 0 0 6.9h-.5a5.5 5.5 0 0 1 0-6.9z" fill-rule="evenodd"/>
<path d="M127.7 42.9h.4a5.5 5.5 0 0 1 0 6.9h-.4a6.4 6.4 0 0 0 0-6.9z" fill-rule="evenodd"/>
</g>
<g fill="#231f20" stroke="#231f20" stroke-width=".21">
<circle cx="48.9" cy="105.9" r=".6"/>
<circle cx="48.9" cy="114.2" r=".6"/>
<circle cx="48.9" cy="122.4" r=".6"/>
<circle cx="48.9" cy="137.4" r=".6"/>
<circle cx="48.9" cy="152.4" r=".6"/>
</g>
<path d="M39.3 179.5v7.6M52.8 184v3.5" fill="none" stroke="#231f20" stroke-width=".21"/>
<path d="M55.8 73.3h33.3v6h-33.3zM61.2 63.6h25.9v6h-25.9z" fill="none" stroke="#ed1c24" stroke-width=".21" stroke-dasharray=".8 .4" stroke-linecap="butt"/>
<g fill="#231f20">
<path d="M103.7 163a1.62 1.62 0 0 0 .1 2l.5-.1a1.63 1.63 0 0 0 0-2zM103.1 162.8a1.34 1.34 0 0 1 1.8-.1 1.34 1.34 0 0 1 .4 1.7l-.6 .9 .5 .2h.4l-.1 .4h-.5l-.7-.4a1.63 1.63 0 0 1-1.5-1 1.63 1.63 0 0 1 .3-1.7z" fill-rule="evenodd"/>
<path d="M105.7 163.3l.6-.1v1.6l.2 .2 .4-.2v-1.5l.5-.1v1.6l.2 .4-.4 .3-.2-.2a.73 .73 0 0 1-.8 .1 .73 .73 0 0 1-.5-.7z" fill-rule="evenodd"/>
<path d="M108.7 163.7l-.2 .4h.7l-.2-.5zM108.2 163.5a.97 .97 0 0 1 1.2-.2 .97 .97 0 0 1 .4 1.2h-1.3l.1 .3a.61 .61 0 0 0 .9 0l.3 .4a1.15 1.15 0 0 1-1.7-.1 1.15 1.15 0 0 1 .1-1.6z" fill-rule="evenodd"/>
<path d="M110.8 163.7l-.1 .4h.6l-.1-.5zM110.3 163.5a.97 .97 0 0 1 1.2-.2 .97 .97 0 0 1 .4 1.2h-1.2v.3a.61 .61 0 0 0 1 0l.2 .4a1.15 1.15 0 0 1-1.6-.1 1.15 1.15 0 0 1 0-1.6z" fill-rule="evenodd"/>
<path d="M112.3 163.3l.5-.1v.2a.67 .67 0 0 1 .8-.2 .67 .67 0 0 1 .4 .6v1.6h-.5v-1.6l-.2-.1-.4 .2v1.5h-.6z" fill-rule="evenodd"/>
<path d="M114.7 163.4l.6-.2 .8 .2-.2 .4-.7-.1v.2a.84 .84 0 0 1 .9 1.1 1.28 1.28 0 0 1-1.7 .2l.2-.4 .7 .3 .3-.2v-.2a1.09 1.09 0 0 1-1.1-.8z" fill-rule="evenodd"/>
<path d="M116.6 162.4l.6-.1v2.6l.3 .5a.61 .61 0 0 1-.7-.1 .61 .61 0 0 1-.2-.6z" fill-rule="evenodd"/>
<path d="M118.3 164.6l.1 .4 .4-.1v-.4zM117.7 163.5a1.2 1.2 0 0 1 1.6 .1l.1 1.3 .2 .3-.3 .3-.4-.2a.72 .72 0 0 1-1.1-.1 .72 .72 0 0 1 .4-1.1h.6v-.3l-.3-.1-.6 .2z" fill-rule="evenodd"/>
<path d="M119.9 163.3l.5-.1 .1 .2a.67 .67 0 0 1 .7-.2 .67 .67 0 0 1 .5 .6v1.6h-.6v-1.6l-.2-.1-.4 .2v1.5h-.6z" fill-rule="evenodd"/>
<path d="M122.9 163.7a.87 .87 0 0 0 .3 1.3l.2-.2v-1zM123.4 162.3l.6 .1 .1 3h-.5l-.1-.1a.96 .96 0 0 1-1.2-.1 .96 .96 0 0 1-.1-1.2 .85 .85 0 0 1 1.2-.7z" fill-rule="evenodd"/>
<path d="M103.3 166.8l.5-.2h.5l.5 .3-.1 .2a.92 .92 0 0 0-1.1-.1 .92 .92 0 0 0-.4 1.1 .94 .94 0 0 0 .3 1 .94 .94 0 0 0 1.1 .1v-.9h-.6l-.1-.3h1v1.3a1.37 1.37 0 0 1-1.6 0 1.37 1.37 0 0 1-.4-1.6z" fill-rule="evenodd"/>
<path d="M106 167.7a1.02 1.02 0 0 0 .4 1.6 .93 .93 0 0 0 .5-.9 .93 .93 0 0 0-.5-.8zM105.8 167.5a.94 .94 0 0 1 1.1 0 .94 .94 0 0 1 .4 1 .93 .93 0 0 1-.9 1.1 .93 .93 0 0 1-.9-1.2z" fill-rule="evenodd"/>
<path d="M107.5 167.4l.4-.1 .6 1.9 .6-1.8h.3l-.8 2.1h-.3z" fill-rule="evenodd"/>
<path d="M110.2 167.8l-.1 .5h.9a.49 .49 0 0 0-.2-.6 .49 .49 0 0 0-.6 .1zM109.9 167.6a.86 .86 0 0 1 1.1-.1 .86 .86 0 0 1 .4 1h-1.3a.66 .66 0 0 0 .3 .7 .66 .66 0 0 0 .8-.1l.1 .2a1.06 1.06 0 0 1-1.4 0 1.06 1.06 0 0 1-.1-1.4z" fill-rule="evenodd"/>
<path d="M111.9 167.4l.3-.1 .1 .4 .4-.3h.3l-.1 .3h-.3l-.3 .3v1.5h-.3z" fill-rule="evenodd"/>
<path d="M113.3 167.4l.3-.1 .1 .4a.65 .65 0 0 1 .7-.4 .65 .65 0 0 1 .5 .6v1.6h-.3l-.1-1.7-.3-.2-.5 .3v1.6h-.4z" fill-rule="evenodd"/>
<path d="M115.5 167.4l.3-.1 .1 .4 .1-.2a.57 .57 0 0 1 1 .2 .64 .64 0 0 1 .7-.4 .64 .64 0 0 1 .5 .6v1.6h-.4v-1.5l-.2-.4-.6 .4v1.5h-.3v-1.7l-.3-.1-.5 .2v1.6h-.4z" fill-rule="evenodd"/>
<path d="M119.2 167.8l-.1 .5h1a.49 .49 0 0 0-.3-.6 .49 .49 0 0 0-.6 .1zM119 167.6a.86 .86 0 0 1 1.1-.1 .86 .86 0 0 1 .3 1h-1.3a.66 .66 0 0 0 .3 .7 .66 .66 0 0 0 .8-.1l.2 .2a1.06 1.06 0 0 1-1.5 0 1.06 1.06 0 0 1-.1-1.4z" fill-rule="evenodd"/>
<path d="M120.9 167.4l.3-.1 .1 .4a.65 .65 0 0 1 .7-.4 .65 .65 0 0 1 .6 .6v1.6h-.4v-1.7l-.3-.2-.6 .3v1.6h-.3z" fill-rule="evenodd"/>
<path d="M123.2 166.9l.4-.1v.6h.5l-.1 .3h-.5l.1 1.5 .4 .1 .1 .2-.2 .1-.5-.1-.2-.2v-1.6h-.3v-.3h.3z" fill-rule="evenodd"/>
<path d="M92.2 160.5l.8 .2-.9 .4 .4-.4zM92.9 160.9l.2-.1 .2 .3 .2 1.5 .5-.7-.1 .3 .2 .3h-.3l-.2 .5-.6-.1-.4 .1 .1-.3-.5-.2 .4-.1 .8 .3-.6-1 .3-.1zM92.2 160.2l-.1 .2 .2 .3-.5 .3a.74 .74 0 0 0 1 0l.2 .4-.3 .1-.1 .3a.78 .78 0 0 1 .5 .7l-.5-.2-.6 .1 .1 .2a.41 .41 0 0 1 .4 .6l.2 .1 .3-.2 .6 .2h.5l-.8 .9h.3l.8-.2-.1-.3 .4-.6a.58 .58 0 0 0-.5 .8l-.2-.1-.5 .3 .8-1h-.7l.9-.3-.7 .2 .1-.3h.3v-.2l-.1-.6-.1-.4-.5 .7v-.5a1.13 1.13 0 0 0-1.3-1.4z" fill-rule="evenodd"/>
<path d="M97.7 160.7l.8-.2-.4 .2 .6 .3zM97.5 160.9h.2l.1 1.4a.94 .94 0 0 1 1.1-.5l-.6 .4 .1 .3-.4-.1-.7 .5-.2-.4-.3-.1 .1-.2-.1-.5 .3 .3 .3 .5 .1-.1zM96.7 161.4v1.2h.3l.2 .1-.9 .1a.75 .75 0 0 0 .9 .1l-.2 .2h-.5l.6 .5-.3 .1v.5l-.4-.9-.4-.4 .6 1.3 .2 .2 .2-.6 .4-.3-.6-.2 1.2-.7 .3 .1 .2-.1v-.3l.5-.3v-.3l-.9 .1-.2 .1-.1-1 .5 .3 .8-.2-.6-.3 .3-.5-.3 .1a1.07 1.07 0 0 0-1.1 1.4v.4z" fill-rule="evenodd"/>
<path d="M95.6 163.3l.2 .1-.1 .2 .3 .1h-.3v.4v-.4l-.3-.1h.3z" fill-rule="evenodd"/>
<path d="M94.9 163.3l.2 .1-.1 .2h.3l-.3 .1v.4v-.4h-.3l.3-.1z" fill-rule="evenodd"/>
<path d="M94.7 163.2h.5l.2 .2 .1-.2h.5l.1 1-.4 .2-.3-.2-.4 .2-.4-.2zM94.6 162.7l-.3 1.8h2.1l-.3-1.8h-.2v.2h-1.1v-.2z" fill-rule="evenodd"/>
<path d="M94.7 165.8l.1 .2 .3-.1-.1-.3zM94 164.8l.2 .2-.4 .3v.7l.3 .1 .5-.1-.6-.6 .1-.1 .3 .3 .6-.1-.3-.5 .3-.2zM93.8 164.6l.7 .1 .7-.1-.3 .4 .2 .4a.39 .39 0 0 1 .1 .6 .39 .39 0 0 1-.6 .1 .79 .79 0 0 1-.9 0v-.8l.4-.3z" fill-rule="evenodd"/>
<path d="M95.7 165.3l.4-.2a.39 .39 0 0 1 .5-.3 .39 .39 0 0 1 .3 .5 .39 .39 0 0 1-.5 .3v-.3l.4-.1-.2-.1-.7 .2 .3 .1a.39 .39 0 0 0 .6 .3v.4h-.9l.2-.3-.1-.1-.5 .1 .2-.2-.1-.1zM95.6 165.2l-.2 .6 .4 .1-.2 .3h1.4v-.6a.59 .59 0 0 0-.2-.9 .59 .59 0 0 0-.9 .3z" fill-rule="evenodd"/>
<path d="M95.9 167.5h.6v.1h-.6zM96.2 166.7l.2 .6h-.4zM96.2 166.6l-.3 .7h-.1v.3l-.5 .3 .1 .1a1.03 1.03 0 0 1 1.5 .1l.1-.1-.4-.3v-.4h-.1z" fill-rule="evenodd"/>
<path d="M95.8 167.9l.3 .1v.2l.2-.2-.1-.1 .3 .1v.2l-.1-.1-.2 .2 .2 .1-.2 .2-.1-.3-.2 .3-.1-.1 .2-.2-.1-.1z" fill-rule="evenodd"/>
<path d="M94.9 166.9l.1 .1-.2 .5h-.1zM94.2 167.8h.6l.1 .3a.37 .37 0 0 1-.4 .2 .37 .37 0 0 1-.3-.5zM94.1 166.9h.1l.2 .6h-.1zM94.2 167.6l.7 .1zM94.4 166.7h.3l-.1 .8h-.1zM94 166.8l.1 .8a.54 .54 0 0 0 .2 .8 .54 .54 0 0 0 .8-.3l-.2-.6 .2-.4a.53 .53 0 0 0-.3-.5 .53 .53 0 0 0-.6 .1z" fill-rule="evenodd"/>
<path d="M94.3 165.2h.3v.2h-.2z" fill-rule="evenodd"/>
<path d="M99.7 164.1l.2-.1-.3 .7-.3 .4h-.2z" fill-rule="evenodd"/>
<path d="M98.5 163.4l.5-.1a.64 .64 0 0 1-.4 .9l-.5 .6v.3l.4 .2 .2-.1a1.54 1.54 0 0 0 .9-1.3l.5-.4v.2a2.04 2.04 0 0 1-1.4 2 1.31 1.31 0 0 0 1.4-1l.2-.4a2.02 2.02 0 0 1 .8-1.9l-.3 .7 .5-.3-.4 .6 .5-.2-.6 .6 .6-.2-.7 .4 .6-.1-.6 .4 .5-.1-.5 .2 .2 .2h-.3l.1 .2h-.2l.1 .2h-.3l.1 .2h-.1a1.49 1.49 0 0 1-1.4 .7v.1h.4a.94 .94 0 0 1 .6 1l.2 .4-.4 .1-.3-.6-.6-.3 .2 1.3v1.3l.2 .2-.4-.1-.4 .3v-.2l-.4-.1h.8a3.4 3.4 0 0 0-1-3.5l-.1-.3a.91 .91 0 0 1 .8-1.3l.3-.3zM97.2 165.8a.53 .53 0 0 1 .2 .7l.4 1.2 .3-1.2 .1 .1a.5 .5 0 0 1-.1 .7l-.1 .5h-.3l-.3-1.1-.3 .1 .2-.5zM100 162.3l.2 .6 .1-.4 .1 .4 .2-.3v.2l-1 .9zM97.5 163.8l1-.1 .2 .2-.3 .2a1.03 1.03 0 0 0-.8 1.7l.4 .6-.1 1-.4-1.6-.3-.1-.2 .1 .2 .4-.3 .5 .1 .2h.3l.4 1h.3l.4-.9a2.33 2.33 0 0 1 .3 2.1h-.4l-.4 .2v.2h.3l.2 .3a.74 .74 0 0 1 .9-.3 2 2 0 0 1-.2-1.6l-.1-1 .3 .1v.2a.5 .5 0 0 0 .8 .3l.1-.4-.6-1.1 .7-.5 .2-.4h.3l-.1-.2h.2l-.1-.2h.4l-.1-.2 .4-.4h-.2l.3-.4-.2 .1 .2-.4-.2 .1 .2-.6-.2 .1 .1-.4v-.2l-.3 .2v-.6l-.4 .6-.2-.5-.1 .3-.2-.5-.1 .4-.3-.5-.2 1.2-.3 .8a1.16 1.16 0 0 1-.8 1.2h-.4l.1-.3 .5-.5a.61 .61 0 0 0 .3-1 .85 .85 0 0 0-1 .3z" fill-rule="evenodd"/>
<path d="M99.6 167l.3 .2h-.3z" fill-rule="evenodd"/>
<path d="M91.2 170h8.3l-.2 .6h-7.9zM92.6 169.9l1-.5 .3-.5 .1 .1 .1 .3-.4 .5zM93.5 168.7h.3l-.2 .4zM96.8 168.9l.3 .5 1 .5h-.8l-.5-.3-.2-.3zM96.9 168.7h.3l-.1 .4zM91.1 169.9l.1 .8h8.3l.1-.8a3.1 3.1 0 0 1-2.4-.6l.2-.4-.2-.4a.7 .7 0 0 0-.8 .6 .7 .7 0 0 0 .6 .8h-3.3a.66 .66 0 0 0 .5-.8 .66 .66 0 0 0-.9-.4l.2 .6a2.97 2.97 0 0 1-2.4 .6z" fill-rule="evenodd"/>
<path d="M92.4 170.2v.2h-.1zM92.4 170.1l-.2 .4h.4z" fill-rule="evenodd"/>
<path d="M92.6 170.1h.2v.4l.2-.4a.21 .21 0 0 1 0 .3 .21 .21 0 0 1-.3 0 .21 .21 0 0 1 0-.3z" fill-rule="evenodd"/>
<path d="M93.2 170.2l.1-.1a.16 .16 0 0 1 .1 .2 .16 .16 0 0 1-.1 .2zM93.1 170.1v.4a.23 .23 0 0 0 .3 0 .23 .23 0 0 0 0-.4 .23 .23 0 0 0-.3 0z" fill-rule="evenodd"/>
<path d="M93.8 170.2v.2h-.1zM93.8 170.1l-.2 .4h.4z" fill-rule="evenodd"/>
<path d="M94 170.1l.2 .2 .1-.2-.1 .2 .2 .2-.2-.2-.2 .2 .2-.2z" fill-rule="evenodd"/>
<path d="M95 170.2l.1 .2h-.2zM95 170.1l-.2 .4h.4z" fill-rule="evenodd"/>
<path d="M95.2 170.1h.3l-.1 .1 .1 .3h-.2v-.3z" fill-rule="evenodd"/>
<path d="M96.1 170.1h.2l-.1 .1v.3h-.1z" fill-rule="evenodd"/>
<path d="M96.4 170.1h.2v.4h-.2z" fill-rule="evenodd"/>
<path d="M96.8 170.2l.1-.1a.16 .16 0 0 1 .1 .2 .16 .16 0 0 1-.1 .2zM96.7 170.1v.4a.23 .23 0 0 0 .3 0 .23 .23 0 0 0 0-.4 .23 .23 0 0 0-.3 0z" fill-rule="evenodd"/>
<path d="M97.2 170.1h.2l-.1 .1 .1 .3h-.2z" fill-rule="evenodd"/>
<path d="M97.6 170.1h.1v.3l.1 .1h-.2z" fill-rule="evenodd"/>
<path d="M97.9 170.1h.2v.4h-.2z" fill-rule="evenodd"/>
<path d="M98.3 170.1h.1l-.1 .1v.3h-.1l.2-.1z" fill-rule="evenodd"/>
<path d="M94.7 162.3a1.04 1.04 0 0 1 1.4 .1l-.7-.2-.8 .2zM95.7 162.4l.3 .1 .1 .2zM94.9 162.4h.4v.1zM94.5 162.6l.2 .1h-.2zM95.2 161.9l.2-.1 .1 .1zM95.1 161h.2v.3h-.1zM95.2 160.6l.2 .1 .1-.1-.1 .3h-.1zM95.3 161.5h.1l.1 .2-.1-.1-.2 .1zM95.4 161h.2v.3h-.2zM94.8 161l.2 .3-.2 .1 .1-.2zM95.7 161.1l.2-.1-.1 .2 .1 .2-.2-.1zM93.6 160.5l.7-.3-.1 .6-.1-.1-.3 .1-.1 .8 .3-.7 .5 1.3-.1 .5 .2 .1a1.9 1.9 0 0 1 1.6 0l.2-.2-.2-.4 .5-1.2 .3 .4-.2-.7-.3 .1v-.6l.5 .3-.4-.5h-.2l-.1 .3-.4-.7-.3-.1 .1 .3a.55 .55 0 0 1 .1 .9l.3-.2a1.34 1.34 0 0 1 0 1.6l-.4-.2-.2-.4 .7 .1-.3-.4 .3-.4-.5 .2-.1-.1 .1-.6-.3 .3-.4-.3 .1 .6-.1 .1-.5-.2 .3 .4-.3 .4 .7-.1-.2 .4-.4 .2a1.42 1.42 0 0 1 .1-1.6l.1 .4v-.5l-.2-.1 .6-.8-.4 .2-.3 .5-.2-.2z" fill-rule="evenodd"/>
<path d="M91.1 164.1a2.24 2.24 0 0 1 1.5 1.1v.2a1.32 1.32 0 0 1 1 1.2l-.1 .4-.1-.3a.92 .92 0 0 0-1.2-1.1h-.2l.1 .2h.4l-.8 1.1-.3 .9a1.27 1.27 0 0 0-.4 1.7h-.1a.74 .74 0 0 1-.2-.9l-.1-.4a1.1 1.1 0 0 0 .3-1.2l-.2 .2 .2-.4a2.01 2.01 0 0 0 .2-2.7zM92 166.8h.2a.76 .76 0 0 1 0 1.1l.1 .2a.56 .56 0 0 1 .6 .6l-.3-.2a.86 .86 0 0 1-.7-1l-.1-.3zM90.7 163.6a.99 .99 0 0 1 1.5 .4l-.8 .1-.2-.4-.4 .1zM89.6 162.2a1.73 1.73 0 0 0 1.4 1.2h-.7l.4 .5h.3v.7a1.54 1.54 0 0 1-.2 2.1l-.5 .7h.5v.3l-.3 .5v1.2h.3l.1 .4 .4-.1-.1-.2a1.23 1.23 0 0 1 .4-1.7l.1-.3 .1 .1a1.08 1.08 0 0 0 .8 1.1l.3 .2 .3-.1-.3-.5-.6-.4 .2-1.1-.4-.1 .5-.8 .4 .1 .3 .3-.1 .9 .1 .3a1.68 1.68 0 0 0 .2-1.7l-.4-.3a.53 .53 0 0 1 .3-.7v-.2h-.1l-.5 .6a.48 .48 0 0 1 .1-.6 .48 .48 0 0 1 .5-.1l-.1-.1a.91 .91 0 0 1-1.5-.2l.5-.1 .1-.3-.9-.5 .4-.4v-.2l-.3 .4 .3-.8-.1-.1-.2 .5v-.7l-.1-.3-.1 .6-.2-.9-.1 .5-.4-.3 .3 .5-.4-.1a1.15 1.15 0 0 1 .8 1.2l-.2-.6v.6l-.4-.1v-.5l-.1 .4-.2-.5-.1 .3-.1-.7-.2 .4-.2-.6 .1 .7z" fill-rule="evenodd"/>
<path d="M91.4 163.7l.2-.1 .2 .2z" fill-rule="evenodd"/>
<path d="M93.4 164.4h4v1.5l-.2-.1v-1.2h-3.7v1.7h3.7v-.5l.1 .1-.1 .8v-.2h-1.8v2.8a2.89 2.89 0 0 0 1.9-2.5l.1-.1a2.85 2.85 0 0 1-2.1 2.8 2.95 2.95 0 0 1-1.9-3.4l.1 .8a2.68 2.68 0 0 0 1.8 2.4v-2.8h-1.8l-.1-.6z" fill-rule="evenodd"/>
<circle cx="98.8" cy="163.4" r=".12"/>
</g>
<path d="M19.1 211.9h5.8v5.9h-5.8z" fill="#231f20"/>
<path d="M19.1 220.2h5.8v5.9h-5.8z" fill-rule="evenodd" fill="#fff" stroke="#231f20" stroke-width=".21"/>
<path d="M19.1 228.6h5.8v5.9h-5.8z" fill-rule="evenodd" fill="#ed1c24" stroke="#231f20" stroke-width=".21"/>
<g font-size="8.4" fill="#ed1c24">
<text x="53.5" y="69.4">$</text>
<text x="48.9" y="79.1">$</text>
</g>
<g font-size="7.1" fill="#231f20">
<text x="114.7" y="247.3">INFORMATION SIGN</text>
<text x="175.3" y="275.4">TC9798</text>
</g>
<g font-size="6" fill="#231f20">
<text x="64.5" y="39.6">TRANSPORT OPERATIONS</text>
<text x="65.7" y="49.3">MARINE POLLUTION</text>
<text x="134.4" y="49.3">ACT</text>
</g>
<g font-size="6" fill="#ed1c24">
<text x="70.2" y="59.9">MAXIMUM PENALTIES</text>
<text x="55.8" y="79.3">1 050 000 FOR A CORPORATION</text>
</g>
<text font-size="6" fill="#fff" x="61.3" y="69.6">210 000 FOR AN INDIVIDUAL</text>
<g font-size="5.2" fill="#231f20">
<text x="52.6" y="107.8">Oil spillage or discharge</text>
<text x="52.5" y="116.1">Spillage of fuel during fuelling operations</text>
<text x="52.6" y="124.3">Spillage or discharge of noxious and</text>
<text x="52.5" y="131.1">harmful substances</text>
<text x="52.5" y="139.3">Oil or chemical discharge as a result of</text>
<text x="52.5" y="146">using an automatic bilge pump</text>
<text x="52.4" y="154.3">Discharge overboard of any type of garbage</text>
</g>
<g font-size="4.2" fill="#231f20">
<text x="53.6" y="89.7">VESSEL OWNERS AND OPERATORS ARE LIABLE TO</text>
<text x="53.5" y="97.9">INCUR PENALTIES FOR THE FOLLOWING OFFENCES</text>
<text x="21.7" y="208.5">Colour Legend</text>
<text x="91.3" y="208.5">Notes</text>
<text x="91.5" y="215.8">1. * Helvetica bold or equivalent.</text>
<text x="28.8" y="216.1">Black</text>
<text x="91.5" y="220.5">2. ** Insert costs as appropriate in dollars. e.g 210,000.</text>
<text x="28.8" y="224.4">Non-retroreflective white</text>
<text x="91.5" y="225.3">3. For Queensland Government logo see TC1233</text>
<text x="28.8" y="232.7">Red</text>
<text x="98" y="254.6">&quot;TRANSPORT OPERATIONS (MARINE POLLUTION)</text>
<text x="119.2" y="259.4">ACT – SPILLAGE PENALTIES&quot;</text>
<text x="100.6" y="267.2">APPROVED AS OFFICIAL TRAFFIC SIGN</text>
<text x="174.7" y="285.5">A</text>
<text x="180.7" y="285.5">B</text>
<text x="186.3" y="285.4">C D</text>
</g>
<g font-size="3.5" fill="#231f20">
<text x="21.5" y="267.9">Department of Transport and Main Roads</text>
<text x="17.7" y="271.8">Infrastructure Management &amp; Delivery Division</text>
<text x="16.7" y="280.7">Designed</text>
<text x="42.7" y="280.7">Checked</text>
<text x="69.7" y="280.7">Scale</text>
<text x="98.5" y="281.4">PRINCIPAL ENGINEER</text>
<text x="154.7" y="276.1">17/12/13</text>
<text x="157.4" y="281.2">Date</text>
<text x="17" y="284.8">RH 11/95</text>
<text x="42.7" y="284.8">RG 11/95</text>
<text x="69.7" y="285.2">Not to Scale</text>
<text x="100.5" y="284.8">(Traffic Engineering)</text>
</g>
<g font-size="3.2" fill="#231f20">
<text x="104.3" y="19.5">900</text>
<text x="183.3" y="24.6">R100</text>
<text x="34" y="34.5">16</text>
<text x="183.9" y="31">50</text>
<text x="183.9" y="37.7">40CN</text>
<text x="183.9" y="47.5">40CN</text>
<text x="183.9" y="42.5">25</text>
<text x="183.9" y="52.7">30</text>
<text x="183.9" y="58">40CN</text>
<text x="183.9" y="62.8">25</text>
<text x="183.9" y="67.7">40CN</text>
<text x="183.9" y="77.4">40CN</text>
<text x="183.9" y="72.5">25</text>
<text x="183.9" y="83.4">40</text>
<text x="183.9" y="88.7">30BM</text>
<text x="183.9" y="92.8">25</text>
<text x="183.9" y="96.9">30BM</text>
<text x="21.7" y="102.2">1000</text>
<text x="183.9" y="107">25*</text>
<text x="183.9" y="102.2">40</text>
<text x="183.9" y="111.2">30</text>
<text x="183.9" y="119.4">30</text>
<text x="183.9" y="115.3">25*</text>
<text x="183.9" y="123.5">25*</text>
<text x="183.9" y="130.3">25*</text>
<text x="183.9" y="126.9">20</text>
<text x="183.9" y="134.4">30</text>
<text x="183.9" y="141.9">20</text>
<text x="183.9" y="138.6">25*</text>
<text x="183.9" y="149.4">30</text>
<text x="183.9" y="145.3">25*</text>
<text x="183.9" y="153.5">25*</text>
<text x="183.9" y="158.1">35</text>
<text x="183.9" y="166.3">75</text>
<text x="34.9" y="170.8">8</text>
<text x="183.9" y="174.6">35</text>
<text x="42.4" y="180.8">60</text>
<text x="44.4" y="185.4">90</text>
<text x="53.2" y="182.1">8</text>
</g>
<g font-size="2.8" fill="#231f20">
<text x="87.5" y="63.8">**</text>
<text x="88.1" y="73.7">**</text>
</g>
</svg>
